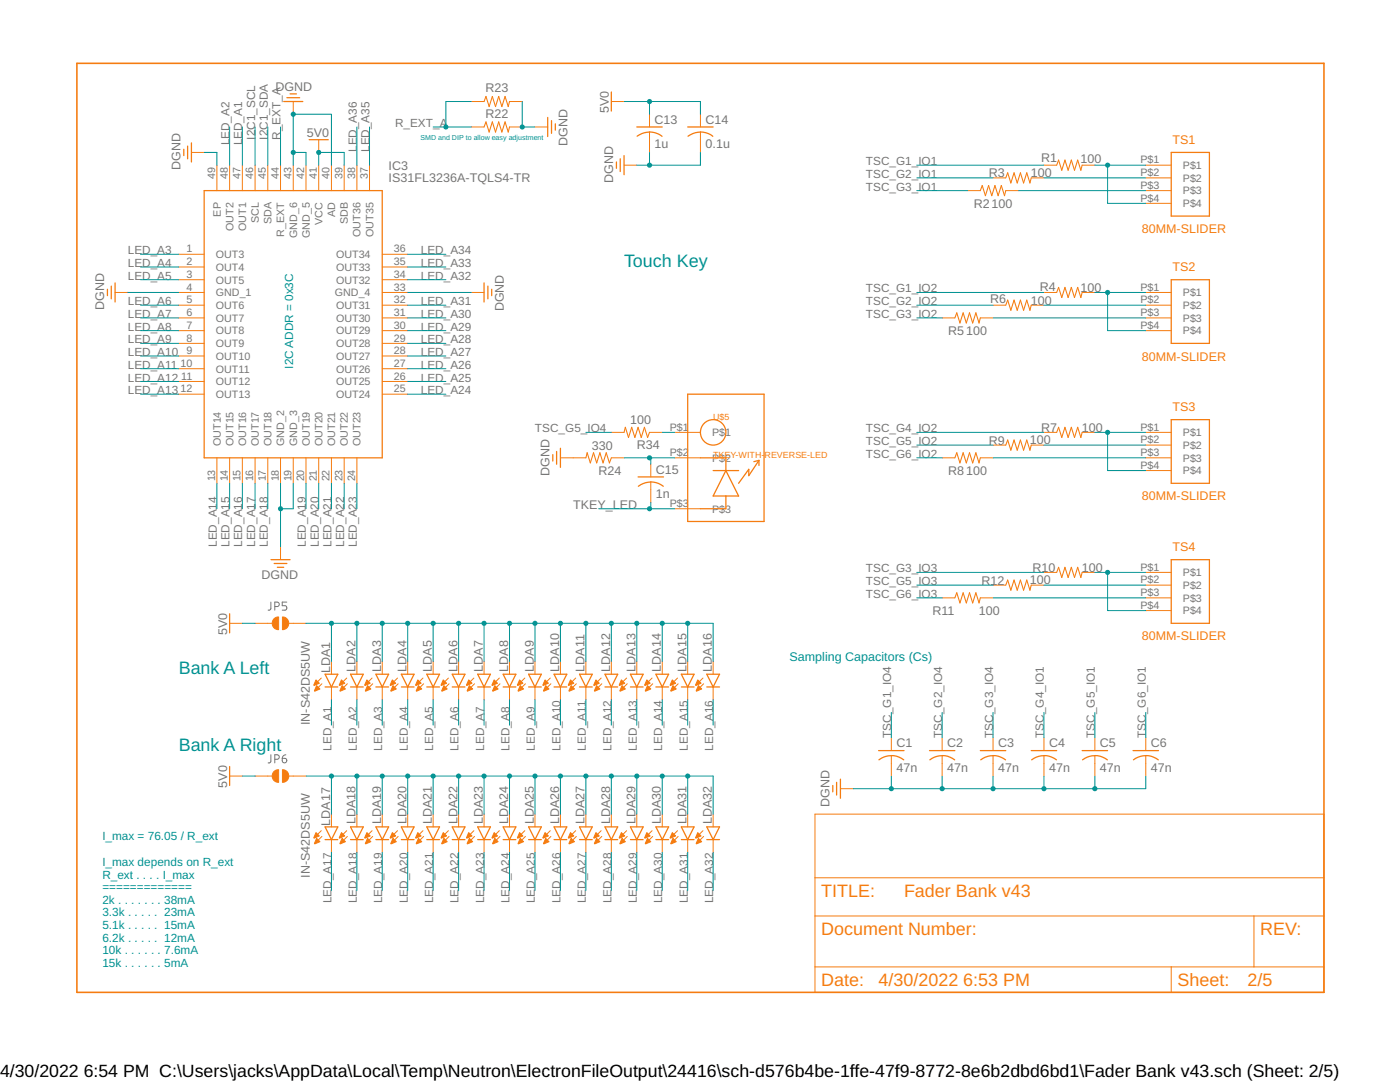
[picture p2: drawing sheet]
<svg xmlns="http://www.w3.org/2000/svg" width="279mm" height="216mm" viewBox="0 0 279 216" stroke-linecap="round" stroke-linejoin="round" font-family="sans-serif">
<path d="M54.1 120.1l-.1 1.4-.5 .3M54.8 121h.5a.44 .44 0 0 0 .4-.4 .44 .44 0 0 0-.4-.5h-.5v1.7M57.2 120.1h-.9v.8h.6a.45 .45 0 0 1 .3 .4 .45 .45 0 0 1-.3 .5h-.6M54.1 150.6l-.1 1.4-.2 .2h-.3M54.8 151.5h.5a.46 .46 0 0 0 .4-.4 .46 .46 0 0 0-.4-.5h-.5v1.6M56.3 151.3h.6a.45 .45 0 0 1 .3 .5 .45 .45 0 0 1-.4 .4 .45 .45 0 0 1-.5-.4zM57 150.6l-.4 .1-.3 .6" fill="none" stroke="#757575" stroke-width=".2"/>
<path d="M15.3 12.6h248.9v185.4h-248.9z" fill="none" stroke="#f57c10" stroke-width=".32"/>
<g fill="none" stroke="#f57c10" stroke-width=".2">
<path d="M38.2 30.4h2.5M43.3 33v5M45.8 33v5M48.4 33v5M50.9 33v5M53.4 33v5M56 33v5M58.5 20.3v2.5M58.5 33v5M61.1 33v5M63.6 27.9v2.5M63.6 33v5"/>
<path d="M66.1 33v5M68.7 33v5M71.2 33v5M73.7 33v5M94.1 25.3h2.5M94.1 20.3h2.5M101.7 25.3h2.5M101.7 20.3h2.5M106.8 25.3h2.5M122 20.3h2.5M124.5 33h2.6M129.6 22.8v2.5"/>
<path d="M129.6 26.4v4M139.8 22.8v2.5M139.8 26.4v4M193.1 38h2.5M198.2 35.5h2.5M200.7 38h2.6M205.8 35.5h2.5M208.3 33h2.6M216 33h2.5M228.7 33h5M228.7 38h5M228.7 35.5h5"/>
<path d="M23 58.4h2.5M35.7 58.4h5M35.7 50.7h5M35.7 53.3h5M35.7 55.8h5M76.3 58.4h5.1M76.3 50.7h5.1M76.3 53.3h5.1M76.3 55.8h5.1M94.1 58.4h2.5M208.3 58.4h2.6M216 58.4h2.5"/>
<path d="M228.7 40.6h5M228.7 58.4h5M35.7 63.4h5M35.7 60.9h5M35.7 66h5M35.7 68.5h5M35.7 71h5M35.7 73.6h5M35.7 76.1h5M35.7 78.7h5M76.3 63.4h5.1M76.3 60.9h5.1"/>
<path d="M76.3 66h5.1M76.3 68.5h5.1M76.3 71h5.1M76.3 73.6h5.1M76.3 76.1h5.1M76.3 78.7h5.1M188 63.4h2.6M195.6 63.4h2.6M198.2 60.9h2.5M205.8 60.9h2.5M228.7 63.4h5M228.7 60.9h5"/>
<path d="M228.7 66h5M43.3 91.4v5M45.8 91.4v5M48.4 91.4v5M50.9 91.4v5M53.4 91.4v5M56 91.4v5M58.5 91.4v5M61.1 91.4v5M63.6 91.4v5M66.1 91.4v5M68.7 91.4v5"/>
<path d="M71.2 91.4v5M111.8 91.4h5.1M122 86.3h2.5M122 91.4h2.5M129.6 86.3h2.6M129.9 92.6v2.6M129.9 96.2v4M134.7 86.3h5.1M134.7 91.4h5.1M188 91.4h2.6M195.6 91.4h2.6M198.2 88.8h2.5"/>
<path d="M205.8 88.8h2.5M208.3 86.3h2.6M216 86.3h2.5M228.7 86.3h5M228.7 91.4h5M228.7 88.8h5M228.7 93.9h5M56 109.1v2.6M134.7 101.5h5.1M188 119.3h2.6M195.6 119.3h2.6M198.2 116.8h2.5"/>
<path d="M205.8 116.8h2.5M208.3 114.2h2.6M216 114.2h2.5M228.7 114.2h5M228.7 119.3h5M228.7 116.8h5M45.8 124.4h2.6M50.9 124.4h3.4M57.6 124.4h3.5M64.1 135.3l-1.4 1.4M64.2 136.4l-1.4 1.4M66.1 132v2.5"/>
<path d="M66.1 137.1v2.5M69.2 135.3l-1.4 1.4M69.3 136.4l-1.4 1.4M71.2 132v2.5M71.2 137.1v2.5M74.3 135.3l-1.4 1.4M74.4 136.4l-1.4 1.4M76.3 132v2.5M76.3 137.1v2.5M79.3 135.3l-1.4 1.4M79.5 136.4l-1.4 1.4M81.4 132v2.5"/>
<path d="M81.4 137.1v2.5M84.4 135.3l-1.4 1.4M84.5 136.4l-1.4 1.4M86.4 132v2.5M86.4 137.1v2.5M89.5 135.3l-1.4 1.4M89.6 136.4l-1.4 1.4M91.5 132v2.5M91.5 137.1v2.5M94.6 135.3l-1.4 1.4M94.7 136.4l-1.4 1.4M96.6 132v2.5"/>
<path d="M96.6 137.1v2.5M99.7 135.3l-1.4 1.4M99.8 136.4l-1.4 1.4M101.7 132v2.5M101.7 137.1v2.5M104.7 135.3l-1.4 1.4M104.9 136.4l-1.4 1.4M106.8 132v2.5M106.8 137.1v2.5M109.8 135.3l-1.4 1.4M109.9 136.4l-1.4 1.4M111.8 132v2.5"/>
<path d="M111.8 137.1v2.5M114.9 135.3l-1.4 1.4M115 136.4l-1.4 1.4M116.9 132v2.5M116.9 137.1v2.5M120 135.3l-1.4 1.4M120.1 136.4l-1.4 1.4M122 132v2.5M122 137.1v2.5M125.1 135.3l-1.4 1.4M125.2 136.4l-1.4 1.4M127.1 132v2.5"/>
<path d="M127.1 137.1v2.5M130.1 135.3l-1.4 1.4M130.3 136.4l-1.4 1.4M132.2 132v2.5M132.2 137.1v2.5M135.2 135.3l-1.4 1.4M135.3 136.4l-1.4 1.4M137.2 132v2.5M137.2 137.1v2.5M140.3 135.3l-1.4 1.4M140.4 136.4l-1.4 1.4M142.3 132v2.5"/>
<path d="M142.3 137.1v2.5M228.7 121.8h5M45.8 154.9h2.6M50.9 154.9h3.4M57.6 154.9h3.5M167.7 157.4h2.6M177.9 147.2v2.6M177.9 150.8v4.1M188 147.2v2.6M188 150.8v4.1M198.2 147.2v2.6M198.2 150.8v4.1"/>
<path d="M208.3 147.2v2.6M208.3 150.8v4.1M218.5 147.2v2.6M218.5 150.8v4.1M228.7 147.2v2.6M228.7 150.8v4.1M64.1 165.8l-1.4 1.4M64.2 166.9l-1.4 1.4M66.1 162.5v2.5M66.1 167.5v2.6M69.2 165.8l-1.4 1.4M69.3 166.9l-1.4 1.4"/>
<path d="M71.2 162.5v2.5M71.2 167.5v2.6M74.3 165.8l-1.4 1.4M74.4 166.9l-1.4 1.4M76.3 162.5v2.5M76.3 167.5v2.6M79.3 165.8l-1.4 1.4M79.5 166.9l-1.4 1.4M81.4 162.5v2.5M81.4 167.5v2.6M84.4 165.8l-1.4 1.4M84.5 166.9l-1.4 1.4"/>
<path d="M86.4 162.5v2.5M86.4 167.5v2.6M89.5 165.8l-1.4 1.4M89.6 166.9l-1.4 1.4M91.5 162.5v2.5M91.5 167.5v2.6M94.6 165.8l-1.4 1.4M94.7 166.9l-1.4 1.4M96.6 162.5v2.5M96.6 167.5v2.6M99.7 165.8l-1.4 1.4M99.8 166.9l-1.4 1.4"/>
<path d="M101.7 162.5v2.5M101.7 167.5v2.6M104.7 165.8l-1.4 1.4M104.9 166.9l-1.4 1.4M106.8 162.5v2.5M106.8 167.5v2.6M109.8 165.8l-1.4 1.4M109.9 166.9l-1.4 1.4M111.8 162.5v2.5M111.8 167.5v2.6M114.9 165.8l-1.4 1.4M115 166.9l-1.4 1.4"/>
<path d="M116.9 162.5v2.5M116.9 167.5v2.6M120 165.8l-1.4 1.4M120.1 166.9l-1.4 1.4M122 162.5v2.5M122 167.5v2.6M125.1 165.8l-1.4 1.4M125.2 166.9l-1.4 1.4M127.1 162.5v2.5M127.1 167.5v2.6M130.1 165.8l-1.4 1.4M130.3 166.9l-1.4 1.4"/>
<path d="M132.2 162.5v2.5M132.2 167.5v2.6M135.2 165.8l-1.4 1.4M135.3 166.9l-1.4 1.4M137.2 162.5v2.5M137.2 167.5v2.6M140.3 165.8l-1.4 1.4M140.4 166.9l-1.4 1.4M142.3 162.5v2.5M142.3 167.5v2.6M162.6 162.5h101.6v35.5h-101.6zM162.6 175.2h101.6"/>
<path d="M162.6 182.8h101.6M162.6 192.9h101.6M233.7 192.9v5.1M250.3 182.8v10.1"/>
</g>
<g fill="none" stroke="#f57c10" stroke-width=".21">
<path d="M96.6 25.3l.4-1 .6 2.1 .7-2.1 .6 2.1 .6-2.1 .7 2.1 .6-2.1 .6 2.1 .3-1.1M96.6 20.3l.4-1.1 .6 2.1 .7-2.1 .6 2.1 .6-2.1 .7 2.1 .6-2.1 .6 2.1 .3-1M195.6 38l.4-1 .7 2.1 .6-2.1 .6 2.1 .7-2.1 .6 2.1 .6-2.1 .7 2.1 .2-1.1M200.7 35.5l.4-1 .6 2 .7-2 .6 2 .6-2 .7 2 .6-2 .6 2 .3-1M210.9 33l.4-1.1 .6 2.1 .6-2.1 .7 2.1 .6-2.1 .6 2.1 .7-2.1 .6 2.1 .3-1M210.9 58.4l.4-1.1 .6 2.1 .6-2.1 .7 2.1 .6-2.1 .6 2.1 .7-2.1 .6 2.1 .3-1M190.6 63.4l.3-1 .7 2.1 .6-2.1 .6 2.1 .7-2.1 .6 2.1 .7-2.1 .6 2.1 .2-1.1M200.7 60.9l.4-1 .6 2 .7-2 .6 2 .6-2 .7 2 .6-2 .6 2 .3-1M116.9 91.4l.3-1.1 .6 2.1 .6-2.1 .7 2.1 .6-2.1 .7 2.1 .6-2.1 .6 2.1 .4-1M124.5 86.3l.3-1 .6 2 .7-2 .6 2 .6-2 .7 2 .6-2 .6 2 .4-1M190.6 91.4l.3-1.1 .7 2.1 .6-2.1 .6 2.1 .7-2.1 .6 2.1 .7-2.1 .6 2.1 .2-1M200.7 88.8l.4-1 .6 2 .7-2 .6 2 .6-2 .7 2 .6-2 .6 2 .3-1"/>
<path d="M210.9 86.3l.4-1 .6 2 .6-2 .7 2 .6-2 .6 2 .7-2 .6 2 .3-1M190.6 119.3l.3-1 .7 2 .6-2 .6 2 .7-2 .6 2 .7-2 .6 2 .2-1M200.7 116.8l.4-1.1 .6 2.1 .7-2.1 .6 2.1 .6-2.1 .7 2.1 .6-2.1 .6 2.1 .3-1M210.9 114.2l.4-1 .6 2 .6-2 .7 2 .6-2 .6 2 .7-2 .6 2 .3-1"/>
</g>
<g fill="none" stroke="#f57c10" stroke-width=".25">
<path d="M57.3 19.5h2.5M57.9 18.7h1.3M122 18.4v3.8M36.7 29.8v1.3M37.4 29.1v2.6M38.2 28.5v3.8M40.7 38h35.6v53.4h-35.6zM56.6 20.3h3.8M61.7 27.9h3.8M109.3 23.4v3.8M110.1 24.1v2.5M110.8 24.7v1.3"/>
<path d="M123 32.3v1.3M123.8 31.7v2.5M124.5 31.1v3.8M127.1 25.3h5.1M127.1 27.2a4 4 0 0 1 5 0M137.2 25.3h5.1M137.3 27.2a4 4 0 0 1 5 0M233.7 30.4h7.7v12.7h-7.7zM21.4 57.7v1.3M22.2 57.1v2.5M23 56.5v3.8M96.6 56.5v3.8"/>
<path d="M97.4 57.1v2.5M98.1 57.7v1.3M233.7 55.8h7.7v12.7h-7.7zM137.2 78.7h15.3v25.4h-15.3zM110.3 90.7v1.3M111.1 90.1v2.5M111.8 89.5v3.8M127.3 95.2h5.1M129.9 96.2l1.5 .3 1 .5M129.9 96.2l-1.1 .1-1.4 .7M139.8 91.4h5.1v2.5M142.3 93.9h5.1"/>
<path d="M144.9 93.9l2.5 5.1h-5.1zM144.9 99v2.5h-5.1M151.5 91.9l-2.1 3v-1.3l-2 2.8M151.5 91.9l-1 .2M151.5 91.9v1M233.7 83.7h7.7v12.7h-7.7zM54.1 111.7h3.8M54.7 112.4h2.6M55.4 113.2h1.2M233.7 111.7h7.7v12.7h-7.7zM45.8 122.5v3.8M64.9 134.5h2.5l-1.3 2.6z"/>
<path d="M64.9 137.1h2.5M70 137.1h2.5M70 134.5h2.5l-1.3 2.6zM75 137.1h2.6M75 134.5h2.6l-1.3 2.6zM80.1 137.1h2.5M80.1 134.5h2.5l-1.2 2.6zM85.2 137.1h2.5M85.2 134.5h2.5l-1.3 2.6zM90.3 137.1h2.5M90.3 134.5h2.5l-1.3 2.6zM95.3 137.1h2.6"/>
<path d="M95.3 134.5h2.6l-1.3 2.6zM100.4 137.1h2.6M100.4 134.5h2.6l-1.3 2.6zM105.5 137.1h2.5M105.5 134.5h2.5l-1.2 2.6zM110.6 137.1h2.5M110.6 134.5h2.5l-1.3 2.6zM115.7 137.1h2.5M115.7 134.5h2.5l-1.3 2.6zM120.7 137.1h2.6M120.7 134.5h2.6l-1.3 2.6zM125.8 137.1h2.6"/>
<path d="M125.8 134.5h2.6l-1.3 2.6zM130.9 137.1h2.5M130.9 134.5h2.5l-1.2 2.6zM136 137.1h2.5M136 134.5h2.5l-1.3 2.6zM141.1 137.1h2.5M141.1 134.5h2.5l-1.3 2.6zM45.8 153v3.7M166.2 156.7v1.3M167 156.1v2.5M167.7 155.5v3.8M175.3 149.8h5.1"/>
<path d="M175.4 151.6a4 4 0 0 1 5 0M185.5 149.8h5.1M185.6 151.6a4 4 0 0 1 4.9 0M195.6 149.8h5.1M195.7 151.6a4 4 0 0 1 5 0M205.8 149.8h5.1M205.9 151.6a4 4 0 0 1 4.9 0M216 149.8h5M216 151.6a4 4 0 0 1 5 0M226.1 149.8h5.1M226.2 151.6a4 4 0 0 1 5 0M64.9 165h2.5l-1.3 2.5z"/>
<path d="M64.9 167.5h2.5M70 167.5h2.5M70 165h2.5l-1.3 2.5zM75 167.5h2.6M75 165h2.6l-1.3 2.5zM80.1 165h2.5l-1.2 2.5zM80.1 167.5h2.5M85.2 165h2.5l-1.3 2.5zM85.2 167.5h2.5M90.3 165h2.5l-1.3 2.5zM90.3 167.5h2.5M95.3 165h2.6l-1.3 2.5z"/>
<path d="M95.3 167.5h2.6M100.4 167.5h2.6M100.4 165h2.6l-1.3 2.5zM105.5 167.5h2.5M105.5 165h2.5l-1.2 2.5zM110.6 167.5h2.5M110.6 165h2.5l-1.3 2.5zM115.7 167.5h2.5M115.7 165h2.5l-1.3 2.5zM120.7 167.5h2.6M120.7 165h2.6l-1.3 2.5zM125.8 167.5h2.6"/>
<path d="M125.8 165h2.6l-1.3 2.5zM130.9 167.5h2.5M130.9 165h2.5l-1.2 2.5zM136 167.5h2.5M136 165h2.5l-1.3 2.5zM141.1 165h2.5l-1.3 2.5zM141.1 167.5h2.5"/>
<circle cx="142.3" cy="86.3" r="2.54"/>
</g>
<g fill="#f57c10" stroke="#f57c10" stroke-width=".2">
<path d="M63.1 135.7l.6 .6-1 .5z" fill-rule="evenodd"/>
<path d="M63.2 136.8l.7 .7-1.1 .4z" fill-rule="evenodd"/>
<path d="M68.1 135.7l.7 .6-1 .5z" fill-rule="evenodd"/>
<path d="M68.3 136.8l.6 .7-1 .4z" fill-rule="evenodd"/>
<path d="M73.2 135.7l.7 .6-1.1 .5z" fill-rule="evenodd"/>
<path d="M73.3 136.8l.7 .7-1 .4z" fill-rule="evenodd"/>
<path d="M78.3 135.7l.7 .6-1.1 .5z" fill-rule="evenodd"/>
<path d="M78.4 136.8l.7 .7-1 .4z" fill-rule="evenodd"/>
<path d="M83.4 135.7l.6 .6-1 .5z" fill-rule="evenodd"/>
<path d="M83.5 136.8l.7 .7-1.1 .4z" fill-rule="evenodd"/>
<path d="M88.5 135.7l.6 .6-1 .5z" fill-rule="evenodd"/>
<path d="M88.6 136.8l.7 .7-1.1 .4z" fill-rule="evenodd"/>
<path d="M93.5 135.7l.7 .6-1 .5z" fill-rule="evenodd"/>
<path d="M93.7 136.8l.6 .7-1 .4z" fill-rule="evenodd"/>
<path d="M98.6 135.7l.7 .6-1.1 .5z" fill-rule="evenodd"/>
<path d="M98.7 136.8l.7 .7-1 .4z" fill-rule="evenodd"/>
<path d="M103.7 135.7l.7 .6-1.1 .5z" fill-rule="evenodd"/>
<path d="M103.8 136.8l.7 .7-1 .4z" fill-rule="evenodd"/>
<path d="M108.8 135.7l.6 .6-1 .5z" fill-rule="evenodd"/>
<path d="M108.9 136.8l.7 .7-1.1 .4z" fill-rule="evenodd"/>
<path d="M113.9 135.7l.6 .6-1 .5z" fill-rule="evenodd"/>
<path d="M114 136.8l.6 .7-1 .4z" fill-rule="evenodd"/>
<path d="M118.9 135.7l.7 .6-1 .5z" fill-rule="evenodd"/>
<path d="M119.1 136.8l.6 .7-1 .4z" fill-rule="evenodd"/>
<path d="M124 135.7l.7 .6-1.1 .5z" fill-rule="evenodd"/>
<path d="M124.1 136.8l.7 .7-1 .4z" fill-rule="evenodd"/>
<path d="M129.1 135.7l.7 .6-1.1 .5z" fill-rule="evenodd"/>
<path d="M129.2 136.8l.7 .7-1.1 .4z" fill-rule="evenodd"/>
<path d="M134.2 135.7l.6 .6-1 .5z" fill-rule="evenodd"/>
<path d="M134.3 136.8l.7 .7-1.1 .4z" fill-rule="evenodd"/>
<path d="M139.2 135.7l.7 .6-1 .5z" fill-rule="evenodd"/>
<path d="M139.4 136.8l.6 .7-1 .4z" fill-rule="evenodd"/>
<path d="M56.4 123.1a1.27 1.27 0 0 1 1.2 1.3 1.27 1.27 0 0 1-1.2 1.2z" fill-rule="evenodd"/>
<path d="M54.6 123.5l.5-.3 .5-.1v2.5a1.27 1.27 0 0 1-1.2-.7 1.27 1.27 0 0 1 .2-1.4z" fill-rule="evenodd"/>
<path d="M63.1 166.1l.6 .7-1 .5z" fill-rule="evenodd"/>
<path d="M63.2 167.3l.7 .6-1.1 .5z" fill-rule="evenodd"/>
<path d="M68.1 166.1l.7 .7-1 .5z" fill-rule="evenodd"/>
<path d="M68.3 167.3l.6 .6-1 .5z" fill-rule="evenodd"/>
<path d="M73.2 166.1l.7 .7-1.1 .5z" fill-rule="evenodd"/>
<path d="M73.3 167.3l.7 .6-1 .5z" fill-rule="evenodd"/>
<path d="M78.3 166.1l.7 .7-1.1 .5z" fill-rule="evenodd"/>
<path d="M78.4 167.3l.7 .6-1 .5z" fill-rule="evenodd"/>
<path d="M83.4 166.1l.6 .7-1 .5z" fill-rule="evenodd"/>
<path d="M83.5 167.3l.7 .6-1.1 .5z" fill-rule="evenodd"/>
<path d="M88.5 166.1l.6 .7-1 .5z" fill-rule="evenodd"/>
<path d="M88.6 167.3l.7 .6-1.1 .5z" fill-rule="evenodd"/>
<path d="M93.5 166.1l.7 .7-1 .5z" fill-rule="evenodd"/>
<path d="M93.7 167.3l.6 .6-1 .5z" fill-rule="evenodd"/>
<path d="M98.6 166.1l.7 .7-1.1 .5z" fill-rule="evenodd"/>
<path d="M98.7 167.3l.7 .6-1 .5z" fill-rule="evenodd"/>
<path d="M103.7 166.1l.7 .7-1.1 .5z" fill-rule="evenodd"/>
<path d="M103.8 167.3l.7 .6-1 .5z" fill-rule="evenodd"/>
<path d="M108.8 166.1l.6 .7-1 .5z" fill-rule="evenodd"/>
<path d="M108.9 167.3l.7 .6-1.1 .5z" fill-rule="evenodd"/>
<path d="M113.9 166.1l.6 .7-1 .5z" fill-rule="evenodd"/>
<path d="M114 167.3l.6 .6-1 .5z" fill-rule="evenodd"/>
<path d="M118.9 166.1l.7 .7-1 .5z" fill-rule="evenodd"/>
<path d="M119.1 167.3l.6 .6-1 .5z" fill-rule="evenodd"/>
<path d="M124 166.1l.7 .7-1.1 .5z" fill-rule="evenodd"/>
<path d="M124.1 167.3l.7 .6-1 .5z" fill-rule="evenodd"/>
<path d="M129.1 166.1l.7 .7-1.1 .5z" fill-rule="evenodd"/>
<path d="M129.2 167.3l.7 .6-1.1 .5z" fill-rule="evenodd"/>
<path d="M134.2 166.1l.6 .7-1 .5z" fill-rule="evenodd"/>
<path d="M134.3 167.3l.7 .6-1.1 .5z" fill-rule="evenodd"/>
<path d="M139.2 166.1l.7 .7-1 .5z" fill-rule="evenodd"/>
<path d="M139.4 167.3l.6 .6-1 .5z" fill-rule="evenodd"/>
<path d="M56.4 153.6a1.26 1.26 0 0 1 1.2 1.2 1.26 1.26 0 0 1-1.2 1.3z" fill-rule="evenodd"/>
<path d="M54.6 154l.5-.4h.5v2.5a1.27 1.27 0 0 1-1.2-.7 1.27 1.27 0 0 1 .2-1.4z" fill-rule="evenodd"/>
</g>
<path d="M218.5 33h10.2M221 33v7.6h7.7" fill="none" stroke="#009292" stroke-width=".2"/>
<circle cx="221" cy="33" r=".51" fill="#009292"/>
<path d="M220.5 33a.55 .55 0 0 1 1.1 0 .55 .55 0 0 1-1.1 0zM220.5 33a.55 .55 0 0 0 1.1 0 .55 .55 0 0 0-1.1 0z" fill="#009292"/>
<path d="M183 35.5h15.2M183 33h25.3M203.3 38h25.4M208.3 35.5h20.4M218.5 58.4h10.2M221 58.4v7.6h7.7" fill="none" stroke="#009292" stroke-width=".2"/>
<circle cx="221" cy="58.4" r=".51" fill="#009292"/>
<path d="M220.5 58.4a.55 .55 0 0 1 1.1 0 .55 .55 0 0 1-1.1 0zM220.5 58.4a.55 .55 0 0 0 1.1 0 .55 .55 0 0 0-1.1 0z" fill="#009292"/>
<path d="M198.2 63.4h30.5M208.3 60.9h20.4M218.5 86.3h10.2M221 86.3v7.6h7.7" fill="none" stroke="#009292" stroke-width=".2"/>
<circle cx="221" cy="86.3" r=".51" fill="#009292"/>
<path d="M220.5 86.3a.55 .55 0 0 1 1.1 0 .55 .55 0 0 1-1.1 0zM220.5 86.3a.55 .55 0 0 0 1.1 0 .55 .55 0 0 0-1.1 0z" fill="#009292"/>
<path d="M183 58.4h25.3M183 63.4h5M183 60.9h15.2M198.2 91.4h30.5M208.3 88.8h20.4M218.5 114.2h10.2M221 114.2v7.6h7.7" fill="none" stroke="#009292" stroke-width=".2"/>
<circle cx="221" cy="114.2" r=".51" fill="#009292"/>
<path d="M220.5 114.2a.55 .55 0 0 1 1.1 0 .55 .55 0 0 1-1.1 0zM220.5 114.2a.55 .55 0 0 0 1.1 0 .55 .55 0 0 0-1.1 0z" fill="#009292"/>
<g fill="none" stroke="#009292" stroke-width=".2">
<path d="M45.8 25.3v7.7M48.4 25.3v7.7M71.2 25.3v7.7M73.7 25.3v7.7M25.5 58.4h10.2M28 50.7h7.7M28 53.3h7.7M28 55.8h7.7M81.4 50.7h7.6M81.4 53.3h7.6M81.4 55.8h7.6M28 60.9h7.7"/>
<path d="M28 63.4h7.7M28 66h7.7M28 68.5h7.7M28 71h7.7M28 73.6h7.7M28 76.1h7.7M28 78.7h7.7M81.4 60.9h7.6M81.4 63.4h7.6M81.4 66h7.6M81.4 68.5h7.6M81.4 71h7.6"/>
<path d="M81.4 73.6h7.6M81.4 76.1h7.6M81.4 78.7h7.6M43.3 96.4v5.1M45.8 96.4v5.1M48.4 96.4v5.1M50.9 96.4v5.1M53.4 96.4v5.1M56 96.4v12.7M58.5 96.4v5.1h-2.5M61.1 96.4v5.1M63.6 96.4v5.1"/>
<path d="M66.1 96.4v5.1M68.7 96.4v5.1M71.2 96.4v5.1M198.2 119.3h30.5M208.3 116.8h20.4M66.1 139.6v5.1M71.2 139.6v5.1M76.3 139.6v5.1M81.4 139.6v5.1M86.4 139.6v5.1M91.5 139.6v5.1M96.6 139.6v5.1"/>
<path d="M101.7 139.6v5.1M106.8 139.6v5.1M111.8 139.6v5.1M116.9 139.6v5.1M122 139.6v5.1M127.1 139.6v5.1M132.2 139.6v5.1M137.2 139.6v5.1M142.3 139.6v5.1M66.1 170.1v7.6M71.2 170.1v7.6M76.3 170.1v7.6"/>
<path d="M81.4 170.1v7.6M86.4 170.1v7.6M91.5 170.1v7.6M96.6 170.1v7.6M101.7 170.1v7.6M106.8 170.1v7.6M111.8 170.1v7.6M116.9 170.1v7.6M122 170.1v7.6M127.1 170.1v7.6M132.2 170.1v7.6M137.2 170.1v7.6"/>
<path d="M142.3 170.1v7.6"/>
</g>
<circle cx="56" cy="101.5" r=".51" fill="#009292"/>
<path d="M55.5 101.5a.51 .51 0 0 1 1 0 .51 .51 0 0 1-1 0zM55.5 101.5a.51 .51 0 0 0 1 0 .51 .51 0 0 0-1 0z" fill="#009292"/>
<path d="M58.5 22.8v10.2M58.5 30.4h2.6v2.6M81.4 58.4h12.7" fill="none" stroke="#009292" stroke-width=".2"/>
<circle cx="58.5" cy="30.4" r=".51" fill="#009292"/>
<path d="M58 30.4a.51 .51 0 0 1 1 0 .51 .51 0 0 1-1 0zM58 30.4a.51 .51 0 0 0 1 0 .51 .51 0 0 0-1 0z" fill="#009292"/>
<path d="M58.5 22.8h7.6v10.2" fill="none" stroke="#009292" stroke-width=".2"/>
<circle cx="58.5" cy="22.8" r=".51" fill="#009292"/>
<path d="M58 22.8a.51 .51 0 0 1 1 0 .51 .51 0 0 1-1 0zM58 22.8a.51 .51 0 0 0 1 0 .51 .51 0 0 0-1 0z" fill="#009292"/>
<path d="M40.7 30.4h2.6v2.6M104.2 20.3v5h2.6" fill="none" stroke="#009292" stroke-width=".2"/>
<circle cx="104.2" cy="25.3" r=".51" fill="#009292"/>
<path d="M103.7 25.3a.51 .51 0 0 1 1 0 .51 .51 0 0 1-1 0zM103.7 25.3a.51 .51 0 0 0 1 0 .51 .51 0 0 0-1 0z" fill="#009292"/>
<path d="M129.6 30.4v2.6M139.8 30.4v2.6h-12.7" fill="none" stroke="#009292" stroke-width=".2"/>
<circle cx="129.6" cy="33" r=".51" fill="#009292"/>
<path d="M129.1 33a.51 .51 0 0 1 1 0 .51 .51 0 0 1-1 0zM129.1 33a.51 .51 0 0 0 1 0 .51 .51 0 0 0-1 0z" fill="#009292"/>
<path d="M177.9 154.9v2.5M188 154.9v2.5M198.2 154.9v2.5M208.3 154.9v2.5M218.5 154.9v2.5M228.7 154.9v2.5h-58.4" fill="none" stroke="#009292" stroke-width=".2"/>
<g fill="#009292">
<circle cx="177.9" cy="157.4" r=".51"/>
<circle cx="188" cy="157.4" r=".51"/>
<circle cx="198.2" cy="157.4" r=".51"/>
<circle cx="208.3" cy="157.4" r=".51"/>
<circle cx="218.5" cy="157.4" r=".51"/>
</g>
<g fill="#009292">
<path d="M177.4 157.4a.51 .51 0 0 1 1 0 .51 .51 0 0 1-1 0zM177.4 157.4a.51 .51 0 0 0 1 0 .51 .51 0 0 0-1 0z"/>
<path d="M187.5 157.4a.51 .51 0 0 1 1 0 .51 .51 0 0 1-1 0zM187.5 157.4a.51 .51 0 0 0 1 0 .51 .51 0 0 0-1 0z"/>
<path d="M197.7 157.4a.51 .51 0 0 1 1 0 .51 .51 0 0 1-1 0zM197.7 157.4a.51 .51 0 0 0 1 0 .51 .51 0 0 0-1 0z"/>
<path d="M207.8 157.4a.55 .55 0 0 1 1.1 0 .55 .55 0 0 1-1.1 0zM207.8 157.4a.55 .55 0 0 0 1.1 0 .55 .55 0 0 0-1.1 0z"/>
<path d="M218 157.4a.51 .51 0 0 1 1 0 .51 .51 0 0 1-1 0zM218 157.4a.51 .51 0 0 0 1 0 .51 .51 0 0 0-1 0z"/>
</g>
<path d="M50.9 25.3v7.7M53.4 25.3v7.7M56 25.3v7.7M86.4 25.3h7.7" fill="none" stroke="#009292" stroke-width=".2"/>
<circle cx="89" cy="25.3" r=".51" fill="#009292"/>
<path d="M88.5 25.3a.51 .51 0 0 1 1 0 .51 .51 0 0 1-1 0zM88.5 25.3a.51 .51 0 0 0 1 0 .51 .51 0 0 0-1 0z" fill="#009292"/>
<g fill="none" stroke="#009292" stroke-width=".2">
<path d="M94.1 20.3h-5.1v5M66.1 132v-7.6h76.2v7.6M71.2 124.4v7.6M76.3 124.4v7.6M81.4 124.4v7.6M86.4 124.4v7.6M91.5 124.4v7.6M96.6 124.4v7.6M101.7 124.4v7.6M106.8 124.4v7.6M111.8 124.4v7.6M116.9 124.4v7.6"/>
<path d="M122 124.4v7.6M127.1 124.4v7.6M132.2 124.4v7.6M137.2 124.4v7.6"/>
</g>
<g fill="#009292">
<circle cx="71.2" cy="124.4" r=".51"/>
<circle cx="76.3" cy="124.4" r=".51"/>
<circle cx="81.4" cy="124.4" r=".51"/>
<circle cx="86.4" cy="124.4" r=".51"/>
<circle cx="91.5" cy="124.4" r=".51"/>
<circle cx="96.6" cy="124.4" r=".51"/>
<circle cx="101.7" cy="124.4" r=".51"/>
<circle cx="106.8" cy="124.4" r=".51"/>
<circle cx="111.8" cy="124.4" r=".51"/>
<circle cx="116.9" cy="124.4" r=".51"/>
<circle cx="122" cy="124.4" r=".51"/>
<circle cx="127.1" cy="124.4" r=".51"/>
<circle cx="132.2" cy="124.4" r=".51"/>
<circle cx="137.2" cy="124.4" r=".51"/>
</g>
<g fill="#009292">
<path d="M70.7 124.4a.51 .51 0 0 1 1 0 .51 .51 0 0 1-1 0zM70.7 124.4a.51 .51 0 0 0 1 0 .51 .51 0 0 0-1 0z"/>
<path d="M75.8 124.4a.51 .51 0 0 1 1 0 .51 .51 0 0 1-1 0zM75.8 124.4a.51 .51 0 0 0 1 0 .51 .51 0 0 0-1 0z"/>
<path d="M80.9 124.4a.51 .51 0 0 1 1 0 .51 .51 0 0 1-1 0zM80.9 124.4a.51 .51 0 0 0 1 0 .51 .51 0 0 0-1 0z"/>
<path d="M85.9 124.4a.55 .55 0 0 1 1.1 0 .55 .55 0 0 1-1.1 0zM85.9 124.4a.55 .55 0 0 0 1.1 0 .55 .55 0 0 0-1.1 0z"/>
<path d="M91 124.4a.51 .51 0 0 1 1 0 .51 .51 0 0 1-1 0zM91 124.4a.51 .51 0 0 0 1 0 .51 .51 0 0 0-1 0z"/>
<path d="M96.1 124.4a.51 .51 0 0 1 1 0 .51 .51 0 0 1-1 0zM96.1 124.4a.51 .51 0 0 0 1 0 .51 .51 0 0 0-1 0z"/>
<path d="M101.2 124.4a.51 .51 0 0 1 1 0 .51 .51 0 0 1-1 0zM101.2 124.4a.51 .51 0 0 0 1 0 .51 .51 0 0 0-1 0z"/>
<path d="M106.3 124.4a.51 .51 0 0 1 1 0 .51 .51 0 0 1-1 0zM106.3 124.4a.51 .51 0 0 0 1 0 .51 .51 0 0 0-1 0z"/>
<path d="M111.3 124.4a.55 .55 0 0 1 1.1 0 .55 .55 0 0 1-1.1 0zM111.3 124.4a.55 .55 0 0 0 1.1 0 .55 .55 0 0 0-1.1 0z"/>
<path d="M116.4 124.4a.51 .51 0 0 1 1 0 .51 .51 0 0 1-1 0zM116.4 124.4a.51 .51 0 0 0 1 0 .51 .51 0 0 0-1 0z"/>
<path d="M121.5 124.4a.51 .51 0 0 1 1 0 .51 .51 0 0 1-1 0zM121.5 124.4a.51 .51 0 0 0 1 0 .51 .51 0 0 0-1 0z"/>
<path d="M126.6 124.4a.51 .51 0 0 1 1 0 .51 .51 0 0 1-1 0zM126.6 124.4a.51 .51 0 0 0 1 0 .51 .51 0 0 0-1 0z"/>
<path d="M131.7 124.4a.51 .51 0 0 1 1 0 .51 .51 0 0 1-1 0zM131.7 124.4a.51 .51 0 0 0 1 0 .51 .51 0 0 0-1 0z"/>
<path d="M136.7 124.4a.55 .55 0 0 1 1.1 0 .55 .55 0 0 1-1.1 0zM136.7 124.4a.55 .55 0 0 0 1.1 0 .55 .55 0 0 0-1.1 0z"/>
</g>
<path d="M61.1 124.4h5" fill="none" stroke="#009292" stroke-width=".2"/>
<circle cx="66.1" cy="124.4" r=".51" fill="#009292"/>
<path d="M65.6 124.4a.55 .55 0 0 1 1.1 0 .55 .55 0 0 1-1.1 0zM65.6 124.4a.55 .55 0 0 0 1.1 0 .55 .55 0 0 0-1.1 0z" fill="#009292"/>
<path d="M63.6 33v-2.6h5.1v2.6M48.4 124.4h2.5M48.4 154.9h2.5" fill="none" stroke="#009292" stroke-width=".2"/>
<circle cx="63.6" cy="30.4" r=".51" fill="#009292"/>
<path d="M63.1 30.4a.51 .51 0 0 1 1 0 .51 .51 0 0 1-1 0zM63.1 30.4a.51 .51 0 0 0 1 0 .51 .51 0 0 0-1 0z" fill="#009292"/>
<path d="M124.5 20.3h15.3v2.5M129.6 20.3v2.5" fill="none" stroke="#009292" stroke-width=".2"/>
<circle cx="129.6" cy="20.3" r=".51" fill="#009292"/>
<path d="M129.1 20.3a.51 .51 0 0 1 1 0 .51 .51 0 0 1-1 0zM129.1 20.3a.51 .51 0 0 0 1 0 .51 .51 0 0 0-1 0z" fill="#009292"/>
<g fill="none" stroke="#009292" stroke-width=".2">
<path d="M71.2 154.9v7.6M76.3 154.9v7.6M81.4 154.9v7.6M86.4 154.9v7.6M91.5 154.9v7.6M96.6 154.9v7.6M101.7 154.9v7.6M106.8 154.9v7.6M111.8 154.9v7.6M116.9 154.9v7.6M122 154.9v7.6M127.1 154.9v7.6"/>
<path d="M132.2 154.9v7.6M137.2 154.9v7.6M66.1 162.5v-7.6h76.2v7.6"/>
</g>
<g fill="#009292">
<circle cx="71.2" cy="154.9" r=".51"/>
<circle cx="76.3" cy="154.9" r=".51"/>
<circle cx="81.4" cy="154.9" r=".51"/>
<circle cx="86.4" cy="154.9" r=".51"/>
<circle cx="91.5" cy="154.9" r=".51"/>
<circle cx="96.6" cy="154.9" r=".51"/>
<circle cx="101.7" cy="154.9" r=".51"/>
<circle cx="106.8" cy="154.9" r=".51"/>
<circle cx="111.8" cy="154.9" r=".51"/>
<circle cx="116.9" cy="154.9" r=".51"/>
<circle cx="122" cy="154.9" r=".51"/>
<circle cx="127.1" cy="154.9" r=".51"/>
<circle cx="132.2" cy="154.9" r=".51"/>
<circle cx="137.2" cy="154.9" r=".51"/>
</g>
<g fill="#009292">
<path d="M70.7 154.9a.51 .51 0 0 1 1 0 .51 .51 0 0 1-1 0zM70.7 154.9a.51 .51 0 0 0 1 0 .51 .51 0 0 0-1 0z"/>
<path d="M75.8 154.9a.51 .51 0 0 1 1 0 .51 .51 0 0 1-1 0zM75.8 154.9a.51 .51 0 0 0 1 0 .51 .51 0 0 0-1 0z"/>
<path d="M80.9 154.9a.51 .51 0 0 1 1 0 .51 .51 0 0 1-1 0zM80.9 154.9a.51 .51 0 0 0 1 0 .51 .51 0 0 0-1 0z"/>
<path d="M85.9 154.9a.55 .55 0 0 1 1.1 0 .55 .55 0 0 1-1.1 0zM85.9 154.9a.55 .55 0 0 0 1.1 0 .55 .55 0 0 0-1.1 0z"/>
<path d="M91 154.9a.51 .51 0 0 1 1 0 .51 .51 0 0 1-1 0zM91 154.9a.51 .51 0 0 0 1 0 .51 .51 0 0 0-1 0z"/>
<path d="M96.1 154.9a.51 .51 0 0 1 1 0 .51 .51 0 0 1-1 0zM96.1 154.9a.51 .51 0 0 0 1 0 .51 .51 0 0 0-1 0z"/>
<path d="M101.2 154.9a.51 .51 0 0 1 1 0 .51 .51 0 0 1-1 0zM101.2 154.9a.51 .51 0 0 0 1 0 .51 .51 0 0 0-1 0z"/>
<path d="M106.3 154.9a.51 .51 0 0 1 1 0 .51 .51 0 0 1-1 0zM106.3 154.9a.51 .51 0 0 0 1 0 .51 .51 0 0 0-1 0z"/>
<path d="M111.3 154.9a.55 .55 0 0 1 1.1 0 .55 .55 0 0 1-1.1 0zM111.3 154.9a.55 .55 0 0 0 1.1 0 .55 .55 0 0 0-1.1 0z"/>
<path d="M116.4 154.9a.51 .51 0 0 1 1 0 .51 .51 0 0 1-1 0zM116.4 154.9a.51 .51 0 0 0 1 0 .51 .51 0 0 0-1 0z"/>
<path d="M121.5 154.9a.51 .51 0 0 1 1 0 .51 .51 0 0 1-1 0zM121.5 154.9a.51 .51 0 0 0 1 0 .51 .51 0 0 0-1 0z"/>
<path d="M126.6 154.9a.51 .51 0 0 1 1 0 .51 .51 0 0 1-1 0zM126.6 154.9a.51 .51 0 0 0 1 0 .51 .51 0 0 0-1 0z"/>
<path d="M131.7 154.9a.51 .51 0 0 1 1 0 .51 .51 0 0 1-1 0zM131.7 154.9a.51 .51 0 0 0 1 0 .51 .51 0 0 0-1 0z"/>
<path d="M136.7 154.9a.55 .55 0 0 1 1.1 0 .55 .55 0 0 1-1.1 0zM136.7 154.9a.55 .55 0 0 0 1.1 0 .55 .55 0 0 0-1.1 0z"/>
</g>
<path d="M61.1 154.9h5" fill="none" stroke="#009292" stroke-width=".2"/>
<circle cx="66.1" cy="154.9" r=".51" fill="#009292"/>
<path d="M65.6 154.9a.55 .55 0 0 1 1.1 0 .55 .55 0 0 1-1.1 0zM65.6 154.9a.55 .55 0 0 0 1.1 0 .55 .55 0 0 0-1.1 0z" fill="#009292"/>
<path d="M183 38h10.1M119.5 101.5h15.2M129.9 100.2v1.3M183 114.2h25.3M177.9 142.2v5M188 142.2v5M198.2 142.2v5M208.3 142.2v5M218.5 142.2v5M228.7 142.2v5" fill="none" stroke="#009292" stroke-width=".2"/>
<circle cx="129.6" cy="101.5" r=".51" fill="#009292"/>
<path d="M129.1 101.5a.51 .51 0 0 1 1 0 .51 .51 0 0 1-1 0zM129.1 101.5a.51 .51 0 0 0 1 0 .51 .51 0 0 0-1 0z" fill="#009292"/>
<path d="M116.9 86.3h5.1M124.5 91.4h10.2M129.9 91.4v1.2M132.2 86.3h2.5M183 86.3h25.3M183 88.8h15.2M183 91.4h5M183 119.3h5M183 116.8h15.2" fill="none" stroke="#009292" stroke-width=".2"/>
<circle cx="129.6" cy="91.4" r=".51" fill="#009292"/>
<path d="M129.1 91.4a.51 .51 0 0 1 1 0 .51 .51 0 0 1-1 0zM129.1 91.4a.51 .51 0 0 0 1 0 .51 .51 0 0 0-1 0z" fill="#009292"/>
<g font-size="3.6" fill="#009292">
<text x="124.5" y="53.3">Touch Key</text>
<text x="35.7" y="134.5">Bank A Left</text>
<text x="35.7" y="149.8">Bank A Right</text>
</g>
<g font-size="3.6" fill="#f57c10">
<text x="163.9" y="179">TITLE:</text>
<text x="180.4" y="179">Fader Bank v43</text>
<text x="163.9" y="186.6">Document Number:</text>
<text x="251.5" y="186.6">REV:</text>
<text x="163.9" y="196.7">Date:</text>
<text x="175.3" y="196.7">4/30/2022</text>
<text x="192.2" y="196.7">6:53 PM</text>
<text x="235" y="196.7">Sheet:</text>
<text x="249" y="196.7">2/5</text>
</g>
<g font-size="3.5">
<text x="0" y="214.9">4/30/2022</text>
<text x="16.7" y="214.9">6:54 PM C:\Users\jacks\AppData\Local\Temp\Neutron\ElectronFileOutput\24416\sch-d576b4be-1ffe-47f9-8772-8e6b2dbd6bd1\Fader Bank v43.sch (Sheet: 2/5)</text>
</g>
<g font-size="2.5" fill="#757575">
<text x="55" y="18.1">DGND</text>
<text x="96.9" y="23.5">R22</text>
<text x="96.9" y="18.4">R23</text>
<text x="121.5" y="22.6" transform="rotate(-90 121.5 22.6)">5V0</text>
<text x="61.2" y="27.4">5V0</text>
<text x="113.2" y="29.1" transform="rotate(-90 113.2 29.1)">DGND</text>
<text x="130.6" y="29.5">1u</text>
<text x="130.6" y="24.7">C13</text>
<text x="140.8" y="29.5">0.1u</text>
<text x="140.8" y="24.7">C14</text>
<text x="36" y="34" transform="rotate(-90 36 34)">DGND</text>
<text x="77.6" y="33.8">IC3</text>
<text x="197.4" y="35.4">R3</text>
<text x="205.7" y="35.4">100</text>
<text x="207.8" y="32.3">R1</text>
<text x="215.7" y="32.6">100</text>
<text x="77.6" y="36.4">IS31FL3236A-TQLS4-TR</text>
<text x="122.4" y="36.5" transform="rotate(-90 122.4 36.5)">DGND</text>
<text x="194.3" y="41.5">R2100</text>
<text x="207.5" y="58">R4</text>
<text x="215.7" y="58.2">100</text>
<text x="20.8" y="61.9" transform="rotate(-90 20.8 61.9)">DGND</text>
<text x="100.5" y="62.1" transform="rotate(-90 100.5 62.1)">DGND</text>
<text x="197.6" y="60.5">R6</text>
<text x="205.7" y="60.8">100</text>
<text x="189.2" y="66.9">R5100</text>
<text x="118.1" y="89.7">330</text>
<text x="125.8" y="84.6">100</text>
<text x="127.1" y="89.7">R34</text>
<text x="197.4" y="88.7">R9</text>
<text x="205.5" y="88.7">100</text>
<text x="207.8" y="86.2">R7</text>
<text x="215.9" y="86.2">100</text>
<text x="109.7" y="94.9" transform="rotate(-90 109.7 94.9)">DGND</text>
<text x="119.4" y="94.8">R24</text>
<text x="130.9" y="94.5">C15</text>
<text x="189.2" y="94.8">R8100</text>
<text x="114.4" y="101.5">TKEY_LED</text>
<text x="130.9" y="99.4">1n</text>
<text x="52.2" y="115.6">DGND</text>
<text x="195.9" y="116.7">R12</text>
<text x="205.5" y="116.6">100</text>
<text x="206.1" y="114.1">R10</text>
<text x="215.9" y="114.1">100</text>
<text x="186.1" y="122.7">R11</text>
<text x="195.3" y="122.7">100</text>
<text x="45.3" y="126.7" transform="rotate(-90 45.3 126.7)">5V0</text>
<text x="65.9" y="134.3" transform="rotate(-90 65.9 134.3)">LDA1</text>
<text x="71" y="134" transform="rotate(-90 71 134)">LDA2</text>
<text x="76" y="134" transform="rotate(-90 76 134)">LDA3</text>
<text x="81.1" y="134" transform="rotate(-90 81.1 134)">LDA4</text>
<text x="86.2" y="134" transform="rotate(-90 86.2 134)">LDA5</text>
<text x="91.3" y="134" transform="rotate(-90 91.3 134)">LDA6</text>
<text x="96.4" y="134" transform="rotate(-90 96.4 134)">LDA7</text>
<text x="101.4" y="134" transform="rotate(-90 101.4 134)">LDA8</text>
<text x="106.5" y="134" transform="rotate(-90 106.5 134)">LDA9</text>
<text x="111.6" y="134" transform="rotate(-90 111.6 134)">LDA10</text>
<text x="116.7" y="134" transform="rotate(-90 116.7 134)">LDA11</text>
<text x="121.8" y="134" transform="rotate(-90 121.8 134)">LDA12</text>
<text x="126.8" y="134" transform="rotate(-90 126.8 134)">LDA13</text>
<text x="131.9" y="134" transform="rotate(-90 131.9 134)">LDA14</text>
<text x="137" y="134" transform="rotate(-90 137 134)">LDA15</text>
<text x="142.1" y="134" transform="rotate(-90 142.1 134)">LDA16</text>
<text x="61.8" y="144.7" transform="rotate(-90 61.8 144.7)">IN-S42DS5UW</text>
<text x="178.9" y="149.1">C1</text>
<text x="189" y="149.1">C2</text>
<text x="199.2" y="149.1">C3</text>
<text x="209.4" y="149.1">C4</text>
<text x="219.5" y="149.1">C5</text>
<text x="229.7" y="149.1">C6</text>
<text x="178.9" y="154">47n</text>
<text x="189" y="154">47n</text>
<text x="199.2" y="154">47n</text>
<text x="209.4" y="154">47n</text>
<text x="219.5" y="154">47n</text>
<text x="229.7" y="154">47n</text>
<text x="45.3" y="157.2" transform="rotate(-90 45.3 157.2)">5V0</text>
<text x="165.6" y="160.9" transform="rotate(-90 165.6 160.9)">DGND</text>
<text x="65.9" y="164.7" transform="rotate(-90 65.9 164.7)">LDA17</text>
<text x="71" y="164.5" transform="rotate(-90 71 164.5)">LDA18</text>
<text x="76" y="164.5" transform="rotate(-90 76 164.5)">LDA19</text>
<text x="81.1" y="164.5" transform="rotate(-90 81.1 164.5)">LDA20</text>
<text x="86.2" y="164.5" transform="rotate(-90 86.2 164.5)">LDA21</text>
<text x="91.3" y="164.5" transform="rotate(-90 91.3 164.5)">LDA22</text>
<text x="96.4" y="164.5" transform="rotate(-90 96.4 164.5)">LDA23</text>
<text x="101.4" y="164.5" transform="rotate(-90 101.4 164.5)">LDA24</text>
<text x="106.5" y="164.5" transform="rotate(-90 106.5 164.5)">LDA25</text>
<text x="111.6" y="164.5" transform="rotate(-90 111.6 164.5)">LDA26</text>
<text x="116.7" y="164.5" transform="rotate(-90 116.7 164.5)">LDA27</text>
<text x="121.8" y="164.5" transform="rotate(-90 121.8 164.5)">LDA28</text>
<text x="126.8" y="164.5" transform="rotate(-90 126.8 164.5)">LDA29</text>
<text x="131.9" y="164.5" transform="rotate(-90 131.9 164.5)">LDA30</text>
<text x="137" y="164.5" transform="rotate(-90 137 164.5)">LDA31</text>
<text x="142.1" y="164.5" transform="rotate(-90 142.1 164.5)">LDA32</text>
<text x="61.8" y="175.2" transform="rotate(-90 61.8 175.2)">IN-S42DS5UW</text>
</g>
<g font-size="2.5" fill="#f57c10">
<text x="234" y="28.8">TS1</text>
<text x="227.9" y="46.5">80MM-SLIDER</text>
<text x="234" y="54.2">TS2</text>
<text x="227.9" y="71.9">80MM-SLIDER</text>
<text x="234" y="82.1">TS3</text>
<text x="227.9" y="99.9">80MM-SLIDER</text>
<text x="234" y="110">TS4</text>
<text x="227.9" y="127.8">80MM-SLIDER</text>
</g>
<text font-size="2.5" fill="#009292" x="157.6" y="132">Sampling Capacitors (Cs)</text>
<g font-size="2.3" fill="#757575">
<text x="45.8" y="29" transform="rotate(-90 45.8 29)">LED_A2</text>
<text x="48.4" y="29" transform="rotate(-90 48.4 29)">LED_A1</text>
<text x="50.9" y="27.9" transform="rotate(-90 50.9 27.9)">I2C1_SCL</text>
<text x="53.4" y="27.9" transform="rotate(-90 53.4 27.9)">I2C1_SDA</text>
<text x="56" y="27.9" transform="rotate(-90 56 27.9)">R_EXT_A</text>
<text x="78.8" y="25.3">R_EXT_A</text>
<text x="71.2" y="30.3" transform="rotate(-90 71.2 30.3)">LED_A36</text>
<text x="73.8" y="30.3" transform="rotate(-90 73.8 30.3)">LED_A35</text>
<text x="172.8" y="33">TSC_G1_IO1</text>
<text x="172.8" y="35.5">TSC_G2_IO1</text>
<text x="172.8" y="38">TSC_G3_IO1</text>
<text x="25.5" y="50.7">LED_A3</text>
<text x="25.5" y="53.3">LED_A4</text>
<text x="84" y="53.3">LED_A33</text>
<text x="84" y="50.7">LED_A34</text>
<text x="25.5" y="55.8">LED_A5</text>
<text x="84" y="55.8">LED_A32</text>
<text x="172.8" y="58.3">TSC_G1_IO2</text>
<text x="25.5" y="60.9">LED_A6</text>
<text x="25.5" y="63.4">LED_A7</text>
<text x="25.5" y="66">LED_A8</text>
<text x="84" y="66">LED_A29</text>
<text x="84" y="63.4">LED_A30</text>
<text x="84" y="60.9">LED_A31</text>
<text x="172.8" y="63.4">TSC_G3_IO2</text>
<text x="172.8" y="60.9">TSC_G2_IO2</text>
<text x="25.5" y="68.5">LED_A9</text>
<text x="25.5" y="71">LED_A10</text>
<text x="84" y="71">LED_A27</text>
<text x="84" y="68.5">LED_A28</text>
<text x="25.5" y="73.6">LED_A11</text>
<text x="25.5" y="76.1">LED_A12</text>
<text x="84" y="76.1">LED_A25</text>
<text x="84" y="73.6">LED_A26</text>
<text x="25.5" y="78.7">LED_A13</text>
<text x="84" y="78.7">LED_A24</text>
<text x="106.8" y="86.3">TSC_G5_IO4</text>
<text x="172.8" y="86.3">TSC_G4_IO2</text>
<text x="172.8" y="88.8">TSC_G5_IO2</text>
<text x="172.8" y="91.4">TSC_G6_IO2</text>
<text x="43.3" y="109.1" transform="rotate(-90 43.3 109.1)">LED_A14</text>
<text x="45.8" y="109.1" transform="rotate(-90 45.8 109.1)">LED_A15</text>
<text x="48.4" y="109.1" transform="rotate(-90 48.4 109.1)">LED_A16</text>
<text x="50.9" y="109.1" transform="rotate(-90 50.9 109.1)">LED_A17</text>
<text x="53.4" y="109.1" transform="rotate(-90 53.4 109.1)">LED_A18</text>
<text x="61.1" y="109.1" transform="rotate(-90 61.1 109.1)">LED_A19</text>
<text x="63.6" y="109.1" transform="rotate(-90 63.6 109.1)">LED_A20</text>
<text x="66.1" y="109.1" transform="rotate(-90 66.1 109.1)">LED_A21</text>
<text x="68.7" y="109.1" transform="rotate(-90 68.7 109.1)">LED_A22</text>
<text x="71.2" y="109.1" transform="rotate(-90 71.2 109.1)">LED_A23</text>
<text x="172.8" y="114.2">TSC_G3_IO3</text>
<text x="172.8" y="119.3">TSC_G6_IO3</text>
<text x="172.8" y="116.8">TSC_G5_IO3</text>
<text x="66.1" y="149.8" transform="rotate(-90 66.1 149.8)">LED_A1</text>
<text x="71.2" y="149.8" transform="rotate(-90 71.2 149.8)">LED_A2</text>
<text x="76.3" y="149.8" transform="rotate(-90 76.3 149.8)">LED_A3</text>
<text x="81.4" y="149.8" transform="rotate(-90 81.4 149.8)">LED_A4</text>
<text x="86.5" y="149.8" transform="rotate(-90 86.5 149.8)">LED_A5</text>
<text x="91.5" y="149.8" transform="rotate(-90 91.5 149.8)">LED_A6</text>
<text x="96.6" y="149.8" transform="rotate(-90 96.6 149.8)">LED_A7</text>
<text x="101.7" y="149.8" transform="rotate(-90 101.7 149.8)">LED_A8</text>
<text x="106.8" y="149.8" transform="rotate(-90 106.8 149.8)">LED_A9</text>
<text x="111.8" y="149.8" transform="rotate(-90 111.8 149.8)">LED_A10</text>
<text x="116.9" y="149.8" transform="rotate(-90 116.9 149.8)">LED_A11</text>
<text x="122" y="149.8" transform="rotate(-90 122 149.8)">LED_A12</text>
<text x="127.1" y="149.8" transform="rotate(-90 127.1 149.8)">LED_A13</text>
<text x="132.2" y="149.8" transform="rotate(-90 132.2 149.8)">LED_A14</text>
<text x="137.2" y="149.8" transform="rotate(-90 137.2 149.8)">LED_A15</text>
<text x="142.3" y="149.8" transform="rotate(-90 142.3 149.8)">LED_A16</text>
<text x="177.9" y="147.2" transform="rotate(-90 177.9 147.2)">TSC_G1_IO4</text>
<text x="188" y="147.2" transform="rotate(-90 188 147.2)">TSC_G2_IO4</text>
<text x="198.2" y="147.2" transform="rotate(-90 198.2 147.2)">TSC_G3_IO4</text>
<text x="208.4" y="147.2" transform="rotate(-90 208.4 147.2)">TSC_G4_IO1</text>
<text x="218.5" y="147.2" transform="rotate(-90 218.5 147.2)">TSC_G5_IO1</text>
<text x="228.7" y="147.2" transform="rotate(-90 228.7 147.2)">TSC_G6_IO1</text>
<text x="66.1" y="180.2" transform="rotate(-90 66.1 180.2)">LED_A17</text>
<text x="71.2" y="180.2" transform="rotate(-90 71.2 180.2)">LED_A18</text>
<text x="76.3" y="180.2" transform="rotate(-90 76.3 180.2)">LED_A19</text>
<text x="81.4" y="180.2" transform="rotate(-90 81.4 180.2)">LED_A20</text>
<text x="86.5" y="180.2" transform="rotate(-90 86.5 180.2)">LED_A21</text>
<text x="91.5" y="180.2" transform="rotate(-90 91.5 180.2)">LED_A22</text>
<text x="96.6" y="180.2" transform="rotate(-90 96.6 180.2)">LED_A23</text>
<text x="101.7" y="180.2" transform="rotate(-90 101.7 180.2)">LED_A24</text>
<text x="106.8" y="180.2" transform="rotate(-90 106.8 180.2)">LED_A25</text>
<text x="111.8" y="180.2" transform="rotate(-90 111.8 180.2)">LED_A26</text>
<text x="116.9" y="180.2" transform="rotate(-90 116.9 180.2)">LED_A27</text>
<text x="122" y="180.2" transform="rotate(-90 122 180.2)">LED_A28</text>
<text x="127.1" y="180.2" transform="rotate(-90 127.1 180.2)">LED_A29</text>
<text x="132.2" y="180.2" transform="rotate(-90 132.2 180.2)">LED_A30</text>
<text x="137.2" y="180.2" transform="rotate(-90 137.2 180.2)">LED_A31</text>
<text x="142.3" y="180.2" transform="rotate(-90 142.3 180.2)">LED_A32</text>
</g>
<g font-size="2.3" fill="#009292">
<text x="58.5" y="73.6" transform="rotate(-90 58.5 73.6)">I2C ADDR = 0x3C</text>
<text x="20.4" y="167.5">I_max = 76.05 / R_ext</text>
<text x="20.4" y="172.8">I_max depends on R_ext</text>
<text x="20.4" y="175.3">R_ext . . . . I_max</text>
<text x="20.4" y="177.8">=============</text>
<text x="20.4" y="180.3">2k . . . . . . . 38mA</text>
<text x="20.4" y="182.9">3.3k . . . . . 23mA</text>
<text x="20.4" y="185.4">5.1k . . . . . 15mA</text>
<text x="20.4" y="187.9">6.2k . . . . . 12mA</text>
<text x="20.4" y="190.4">10k . . . . . . 7.6mA</text>
<text x="20.4" y="192.9">15k . . . . . . 5mA</text>
</g>
<g font-size="2.1" fill="#757575">
<text x="42.9" y="35.7" transform="rotate(-90 42.9 35.7)">49</text>
<text x="45.5" y="35.7" transform="rotate(-90 45.5 35.7)">48</text>
<text x="48" y="35.7" transform="rotate(-90 48 35.7)">47</text>
<text x="50.5" y="35.7" transform="rotate(-90 50.5 35.7)">46</text>
<text x="53.1" y="35.7" transform="rotate(-90 53.1 35.7)">45</text>
<text x="55.6" y="35.7" transform="rotate(-90 55.6 35.7)">44</text>
<text x="58.2" y="35.7" transform="rotate(-90 58.2 35.7)">43</text>
<text x="60.7" y="35.7" transform="rotate(-90 60.7 35.7)">42</text>
<text x="63.2" y="35.7" transform="rotate(-90 63.2 35.7)">41</text>
<text x="65.8" y="35.7" transform="rotate(-90 65.8 35.7)">40</text>
<text x="68.3" y="35.7" transform="rotate(-90 68.3 35.7)">39</text>
<text x="70.9" y="35.7" transform="rotate(-90 70.9 35.7)">38</text>
<text x="73.4" y="35.7" transform="rotate(-90 73.4 35.7)">37</text>
<text x="227.6" y="32.6">P$1</text>
<text x="227.6" y="35.1">P$2</text>
<text x="236.1" y="33.7">P$1</text>
<text x="227.6" y="37.7">P$3</text>
<text x="227.6" y="40.2">P$4</text>
<text x="236.1" y="36.3">P$2</text>
<text x="236.1" y="38.8">P$3</text>
<text x="236.1" y="41.3">P$4</text>
<text x="44" y="43.2" transform="rotate(-90 44 43.2)">EP</text>
<text x="46.6" y="46.1" transform="rotate(-90 46.6 46.1)">OUT2</text>
<text x="49.1" y="46.1" transform="rotate(-90 49.1 46.1)">OUT1</text>
<text x="51.7" y="44.5" transform="rotate(-90 51.7 44.5)">SCL</text>
<text x="54.2" y="44.8" transform="rotate(-90 54.2 44.8)">SDA</text>
<text x="56.7" y="47.2" transform="rotate(-90 56.7 47.2)">R_EXT</text>
<text x="59.3" y="47.5" transform="rotate(-90 59.3 47.5)">GND_6</text>
<text x="61.8" y="47.5" transform="rotate(-90 61.8 47.5)">GND_5</text>
<text x="64.4" y="44.9" transform="rotate(-90 64.4 44.9)">VCC</text>
<text x="66.9" y="43.3" transform="rotate(-90 66.9 43.3)">AD</text>
<text x="69.4" y="44.8" transform="rotate(-90 69.4 44.8)">SDB</text>
<text x="72" y="47.3" transform="rotate(-90 72 47.3)">OUT36</text>
<text x="74.5" y="47.3" transform="rotate(-90 74.5 47.3)">OUT35</text>
<text x="37.2" y="50.4">1</text>
<text x="37.2" y="52.9">2</text>
<text x="43.1" y="51.5">OUT3</text>
<text x="67.1" y="51.5">OUT34</text>
<text x="78.6" y="50.4">36</text>
<text x="78.6" y="52.9">35</text>
<text x="37.2" y="55.5">3</text>
<text x="37.2" y="58">4</text>
<text x="43.1" y="54">OUT4</text>
<text x="43.1" y="56.6">OUT5</text>
<text x="43.1" y="59.1">GND_1</text>
<text x="66.8" y="59.1">GND_4</text>
<text x="67.1" y="54">OUT33</text>
<text x="67.1" y="56.6">OUT32</text>
<text x="78.6" y="55.5">34</text>
<text x="78.6" y="58">33</text>
<text x="227.6" y="58">P$1</text>
<text x="236.1" y="59.1">P$1</text>
<text x="37.2" y="60.5">5</text>
<text x="37.2" y="63.1">6</text>
<text x="37.2" y="65.6">7</text>
<text x="43.1" y="61.6">OUT6</text>
<text x="43.1" y="64.2">OUT7</text>
<text x="67.1" y="61.7">OUT31</text>
<text x="67.1" y="64.2">OUT30</text>
<text x="78.6" y="60.5">32</text>
<text x="78.6" y="63.1">31</text>
<text x="78.6" y="65.6">30</text>
<text x="227.6" y="60.5">P$2</text>
<text x="227.6" y="63.1">P$3</text>
<text x="227.6" y="65.6">P$4</text>
<text x="236.1" y="61.6">P$2</text>
<text x="236.1" y="64.2">P$3</text>
<text x="37.2" y="68.2">8</text>
<text x="37.2" y="70.7">9</text>
<text x="43.1" y="66.7">OUT8</text>
<text x="43.1" y="69.3">OUT9</text>
<text x="43.1" y="71.8">OUT10</text>
<text x="67.1" y="66.7">OUT29</text>
<text x="67.1" y="69.3">OUT28</text>
<text x="67.1" y="71.8">OUT27</text>
<text x="78.6" y="68.2">29</text>
<text x="78.6" y="70.7">28</text>
<text x="236.1" y="66.7">P$4</text>
<text x="36" y="73.2">10</text>
<text x="36.2" y="75.8">11</text>
<text x="43.1" y="74.3">OUT11</text>
<text x="43.1" y="76.9">OUT12</text>
<text x="67.1" y="74.3">OUT26</text>
<text x="67.1" y="76.9">OUT25</text>
<text x="78.6" y="73.2">27</text>
<text x="78.6" y="75.8">26</text>
<text x="36" y="78.3">12</text>
<text x="43.1" y="79.4">OUT13</text>
<text x="67.1" y="79.4">OUT24</text>
<text x="78.6" y="78.3">25</text>
<text x="44" y="89" transform="rotate(-90 44 89)">OUT14</text>
<text x="46.6" y="89" transform="rotate(-90 46.6 89)">OUT15</text>
<text x="49.1" y="89" transform="rotate(-90 49.1 89)">OUT16</text>
<text x="51.7" y="89" transform="rotate(-90 51.7 89)">OUT17</text>
<text x="54.2" y="89" transform="rotate(-90 54.2 89)">OUT18</text>
<text x="56.7" y="89" transform="rotate(-90 56.7 89)">GND_2</text>
<text x="59.3" y="89" transform="rotate(-90 59.3 89)">GND_3</text>
<text x="61.8" y="89" transform="rotate(-90 61.8 89)">OUT19</text>
<text x="64.4" y="89" transform="rotate(-90 64.4 89)">OUT20</text>
<text x="66.9" y="89" transform="rotate(-90 66.9 89)">OUT21</text>
<text x="69.4" y="89" transform="rotate(-90 69.4 89)">OUT22</text>
<text x="72" y="89" transform="rotate(-90 72 89)">OUT23</text>
<text x="133.7" y="85.9">P$1</text>
<text x="142.1" y="87">P$1</text>
<text x="227.6" y="85.9">P$1</text>
<text x="227.6" y="88.5">P$2</text>
<text x="236.1" y="87">P$1</text>
<text x="236.1" y="89.6">P$2</text>
<text x="133.7" y="91">P$2</text>
<text x="142.1" y="92.1">P$2</text>
<text x="227.6" y="91">P$3</text>
<text x="227.6" y="93.5">P$4</text>
<text x="236.1" y="92.1">P$3</text>
<text x="236.1" y="94.7">P$4</text>
<text x="42.9" y="96.1" transform="rotate(-90 42.9 96.1)">13</text>
<text x="45.5" y="96.1" transform="rotate(-90 45.5 96.1)">14</text>
<text x="48" y="96.1" transform="rotate(-90 48 96.1)">15</text>
<text x="50.5" y="96.1" transform="rotate(-90 50.5 96.1)">16</text>
<text x="53.1" y="96.1" transform="rotate(-90 53.1 96.1)">17</text>
<text x="55.6" y="96.1" transform="rotate(-90 55.6 96.1)">18</text>
<text x="58.2" y="96.1" transform="rotate(-90 58.2 96.1)">19</text>
<text x="60.7" y="96.1" transform="rotate(-90 60.7 96.1)">20</text>
<text x="63.2" y="96.1" transform="rotate(-90 63.2 96.1)">21</text>
<text x="65.8" y="96.1" transform="rotate(-90 65.8 96.1)">22</text>
<text x="68.3" y="96.1" transform="rotate(-90 68.3 96.1)">23</text>
<text x="70.9" y="96.1" transform="rotate(-90 70.9 96.1)">24</text>
<text x="133.7" y="101.2">P$3</text>
<text x="142.1" y="102.3">P$3</text>
<text x="227.6" y="113.9">P$1</text>
<text x="227.6" y="116.4">P$2</text>
<text x="227.6" y="118.9">P$3</text>
<text x="236.1" y="115">P$1</text>
<text x="236.1" y="117.5">P$2</text>
<text x="227.6" y="121.5">P$4</text>
<text x="236.1" y="120.1">P$3</text>
<text x="236.1" y="122.6">P$4</text>
</g>
<g font-size="1.8" fill="#f57c10">
<text x="142.3" y="83.7">U$5</text>
<text x="142.3" y="91.4">TKEY-WITH-</text>
<text x="152.6" y="91.4">REVERSE-LED</text>
</g>
<text font-size="1.4" fill="#009292" x="83.9" y="27.9">SMD and DIP to allow easy adjustment</text>
</svg>
